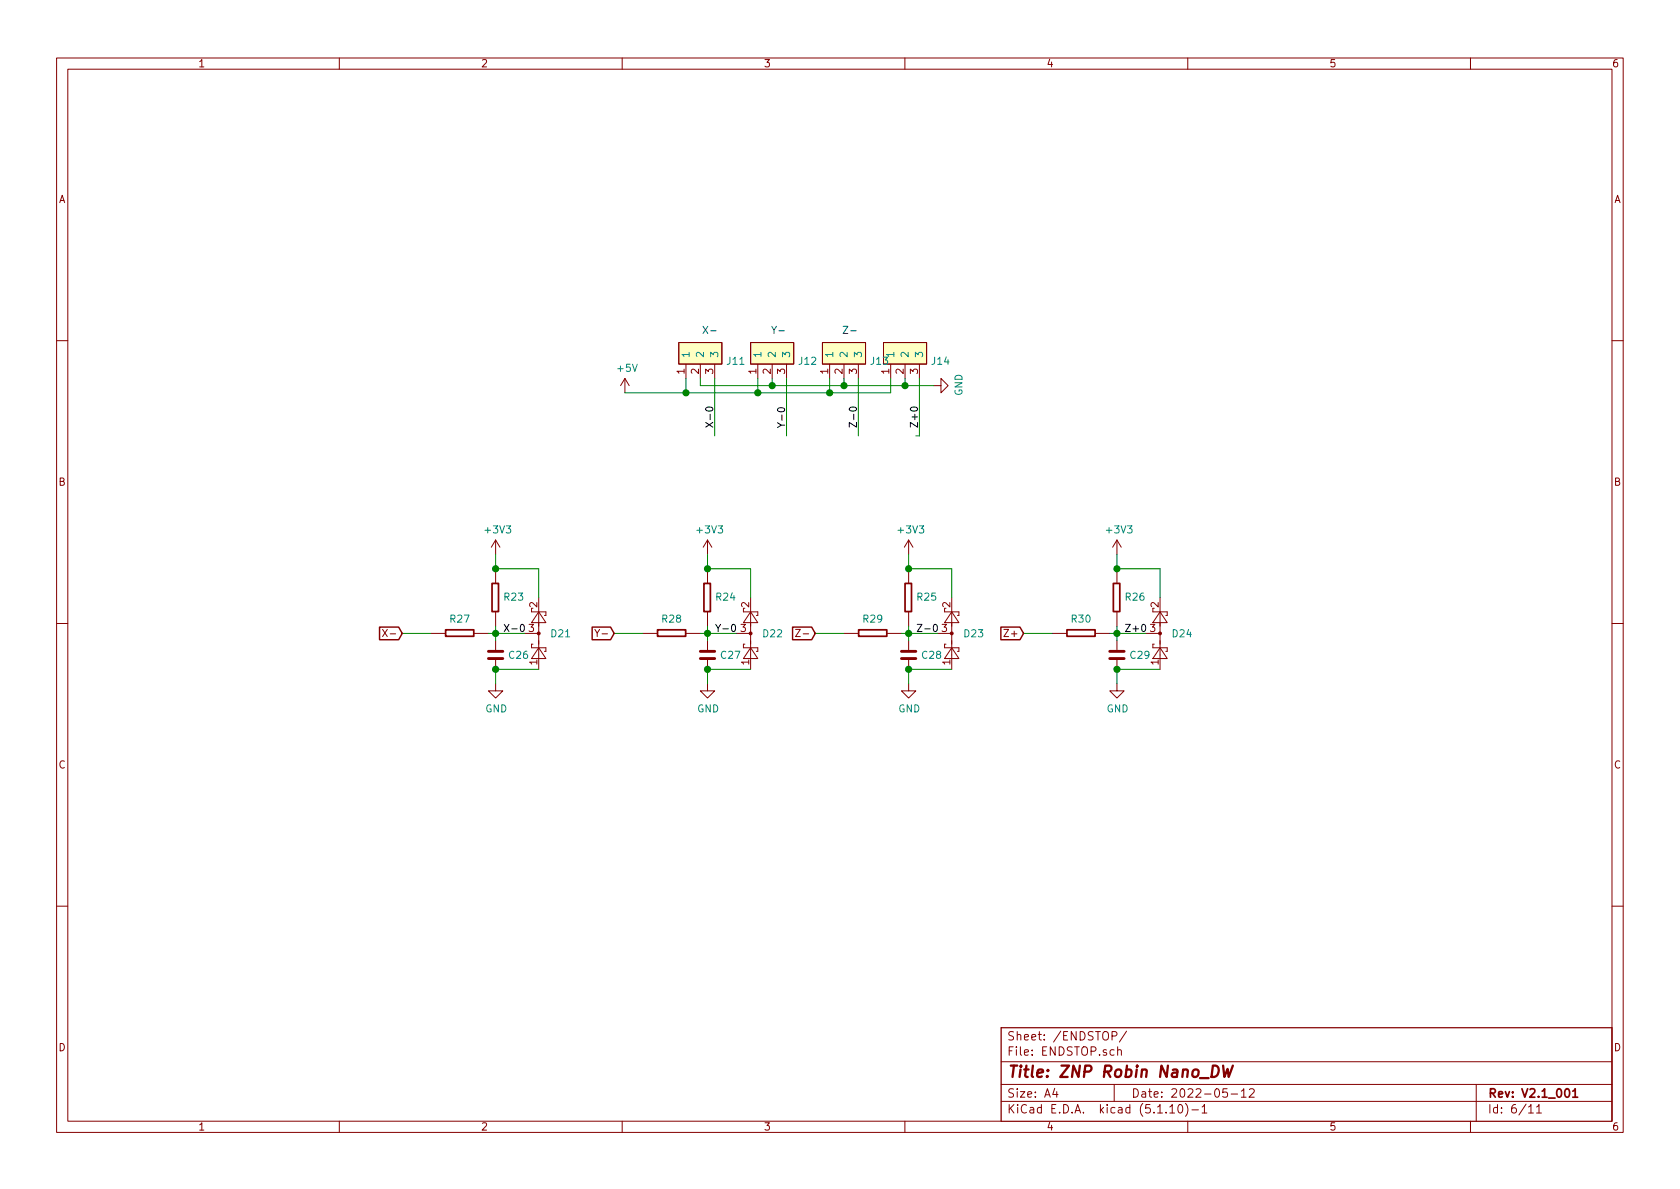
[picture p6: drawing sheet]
<svg xmlns="http://www.w3.org/2000/svg" width="297mm" height="210mm" viewBox="0 0 297 210" stroke-linecap="round" stroke-linejoin="round" font-family="sans-serif">
<g fill="none" stroke="#840000" stroke-width=".18">
<path d="M10 10.3h277v189.9h-277zM12 12.2h273v186.1h-273zM60 10.3v1.9M110 10.3v1.9M160 10.3v1.9M210 10.3v1.9M260 10.3v1.9M10 60.2h2M110.5 66.9l-.8 1.3M110.5 66.9v2.6M110.5 66.9l.8 1.3M120 60.6h7.6v3.8h-7.6z"/>
<path d="M121.3 64.4v2.5M123.8 64.4v2.5M126.4 64.4v2.5M132.7 60.6h7.6v3.8h-7.6zM134 64.4v2.5M136.5 64.4v2.5M139.1 64.4v2.5M145.4 60.6h7.6v3.8h-7.6zM146.7 64.4v2.5M149.2 64.4v2.5M151.8 64.4v2.5M156.2 60.6h7.6v3.8h-7.6z"/>
<path d="M157.5 64.4v2.5M160 64.4v2.5M162.6 64.4v2.5M165.1 68.2h1.3v-1.3l1.2 1.3-1.2 1.3v-1.3M285 60.2h2M87.6 95.5l-.7 1.3M87.6 95.5v2.5M87.6 95.5l.8 1.3M125.1 95.5l-.8 1.3M125.1 95.5v2.5M125.1 95.5l.8 1.3M160.7 95.5v2.5"/>
<path d="M160.7 95.5l-.8 1.3M160.7 95.5l.7 1.3M197.5 95.5l-.8 1.3M197.5 95.5v2.5M197.5 95.5l.7 1.3M10 110.3h2M67.6 111.3l.9 1.3M68.5 111.3l-.9 1.3M69 112.1h1M76.2 112h2.5M83.8 112h2.6M87.6 100.6v2.5"/>
<path d="M87.6 108.2v2.5M87.6 113.3v1.9M87.6 116.5v1.9M92.7 112h2.5M94 107.6v.6h2.5v.6h-.2M94.2 113.9h-.2v.6h2.5v.7h-.2M95.2 114.5l1.3 2h-2.5zM95.2 108.2l1.3 1.9h-2.5zM95.2 105.7v12.7M105.2 111.3l.4 .7 .4-.7M113.7 112h2.5M121.3 112h2.5"/>
<path d="M125.1 100.6v2.5M125.1 108.2v2.5M125.1 113.3v1.9M125.1 116.5v1.9M130.2 112h2.5M131.4 107.6v.6h2.6v.6h-.3M131.7 113.9h-.3v.6h2.6v.7h-.3M132.7 114.5l1.3 2h-2.6zM132.7 108.2l1.3 1.9h-2.6zM132.7 105.7v12.7M140.7 111.3h.8l-.8 1.3h.8M142 112.1h1"/>
<path d="M149.2 112h2.6M156.8 112h2.6M160.7 100.6v2.5M160.7 108.2v2.5M160.7 113.3v1.9M160.7 116.5v1.9M165.7 112h2.6M167 107.6v.6h2.5v.6h-.2M167.3 113.9h-.3v.6h2.5v.7h-.2M168.3 114.5l1.2 2h-2.5zM168.3 108.2l1.2 1.9h-2.5zM168.3 105.7v12.7"/>
<path d="M177.5 111.3h.8l-.8 1.3h.8M186.1 112h2.5M193.7 112h2.5M197.5 100.6v2.5M197.5 108.2v2.5M197.5 113.3v1.9M197.5 116.5v1.9M202.6 112h2.5M203.8 107.6v.6h2.6v.6h-.3M204.1 113.9h-.3v.6h2.6v.7h-.3M205.1 114.5l1.3 2h-2.6zM205.1 108.2l1.3 1.9h-2.6z"/>
<path d="M205.1 105.7v12.7M285 110.3h2M87.6 120.9v1.3h1.3l-1.3 1.2-1.2-1.2h1.2M125.1 120.9v1.3h1.3l-1.3 1.2-1.3-1.2h1.3M160.7 120.9v1.3h1.2l-1.2 1.2-1.3-1.2h1.3M197.5 120.9v1.3h1.3l-1.3 1.2-1.3-1.2h1.3M10 160.2h2M178.4 177.1h.5M179.1 176.4h-.7v1.5M179.2 173.5a.73 .73 0 0 0-.9 .5 .73 .73 0 0 0 .5 .9l.5-.1v-.5h-.3M179.7 177h.6v.9M179.9 173.4v.2"/>
<path d="M179.9 173.9v1M180.3 177.3l-.4 .1-.3 .2 .3 .3 .4-.1M180.4 173.9h.6M180.6 173.4v1.3l.4 .2M181.5 174.1l.1-.1a.37 .37 0 0 1 .5 .1v.8M181.5 173.4v1.5M181.7 177l-.4-.1-.3 .3 .1 .6h.6M182.3 177.4l.7-.1-.1-.3-.4-.1-.2 .2v.7h.6M182.9 173.9v.9l.4 .1 .2-.1M183.5 173.9v1M183.6 177.1l.8-.1v-.4l-.3-.2h-.5v1.5h.6l.2-.1 .1-.4-.1-.2-.3-.1M184.2 174l.4-.1 .3 .3-.1 .6h-.6"/>
<path d="M184.2 173.4v1.5M185.1 177.1l.2-.2 .5 .2v.7l-.2 .1-.5-.1zM186.5 177.1l.2-.2 .4 .2 .1 .5-.1 .2-.4 .1-.2-.1zM186.7 174.8v.1M186.7 174v.1M187.8 176.4v1.5M188.1 177.1l.6 .8M188.6 174.1v-.1a.37 .37 0 0 1 .6 .1v.8M188.6 173.4v1.5M188.7 176.4l-.9 .9M189.7 173.9h.6M189.9 173.4v1.3l.4 .2"/>
<path d="M190.5 177.8v.1M190.5 177v.1M190.6 173.9h.5M190.8 173.4v1.3l.3 .2M191.6 174l.4-.1 .3 .3v.6l-.3 .1-.4-.1M191.6 173.9v1.5M192.3 177.1l.1-.1a.37 .37 0 0 1 .6 .1v.8M192.3 176.4v1.5M193.5 174l-.4-.1-.2 .2 .1 .3 .5 .1v.3h-.6M193.5 176.9h.6M193.7 176.4v1.3l.4 .2M194.2 174.8v.1"/>
<path d="M194.2 174v.1M194.3 176.9h.6M194.6 176.4v1.3l.3 .2M195.4 177l.4-.1 .3 .3v.6l-.3 .1-.4-.1M195.4 176.9v1.5M196 173.3l-1.3 2M197.3 177l-.4-.1-.2 .2 .1 .3 .5 .1v.3h-.6M197.6 173.3l-1.3 2M198 177.8v.1M198 177v.1M198.7 173.9l-.1 1.4-.2 .1h-.4M198.7 174l-.4-.1-.3 .3v.6l.3 .1 .4-.1"/>
<path d="M199.4 173.4v.2M199.4 173.9v1M199.8 176.3l-1.3 2M199.9 173.9h.6M200.1 173.4v1.3l.4 .2M201 174.1v-.1a.37 .37 0 0 1 .6 .1v.8M201 173.4v1.5M201.3 176.3l-1.2 2M201.7 176.9l.3 1 .3-.7 .2 .7 .3-1M202.3 173.9l.1 .9 .4 .1 .2-.1M203 173.9v1M203.3 176.9l.3 1 .2-.7 .3 .7 .3-1"/>
<path d="M203.7 174l.4-.1 .3 .3-.1 .6h-.6M203.7 173.4v1.5M204.8 176.9l.3 1 .3-.7 .3 .7 .3-1M205.1 174.8v.1M206.4 174l-.4-.1-.3 .3 .1 .6h.6M206.6 177.8v.1M207 174.1l.3-.2 .4 .2v.5l-.1 .2-.3 .1-.3-.1zM207 176.9h.6M207.6 176.4l-.3 .1v.2v1.2M208.1 177h.6l.1 .9M208.4 174.1l.1-.1a.37 .37 0 0 1 .5 .1v.8M208.4 173.9v1"/>
<path d="M208.8 177.3l-.5 .1-.2 .2v.2l.2 .1 .5-.1M209 174.1l.2-.2 .4 .1 .1 .9M210.1 177l-.4-.1-.3 .3 .1 .6 .2 .1 .4-.1M210.7 177.4l.7-.1-.1-.3-.4-.1-.2 .2v.7h.6M211.5 173.3l-1.3 2M212 174.1l.2-.2 .3 .1 .1 .9M212 173.9v1M212 177l.5-.1 .3 .3-.1 .6-.2 .1-.5-.1M212 176.4v1.5M212.6 174.1a.36 .36 0 0 1 .3-.2 .36 .36 0 0 1 .4 .2v.8M213.4 177.1l.2-.2 .4 .2v.7l-.2 .1-.4-.1zM214 174h.5l.1 .9"/>
<path d="M214.6 174.3l-.5 .1a.29 .29 0 0 0-.2 .2 .29 .29 0 0 0 .2 .3l.5-.1M214.8 177.1l.2-.2 .4 .2v.7l-.2 .1-.4-.1zM215.3 173.4v1.5M215.5 174.4l.4 .5M215.9 173.9l-.6 .6M216.1 176.4v1.5M216.3 177.4l.4 .5M216.5 174.4l.7-.1-.1-.3-.4-.1-.2 .2v.7h.6M216.7 176.9l-.6 .6M217.3 177.8v.1M217.8 173.9v1M218.2 173.9l-.4 .3"/>
<path d="M218.7 177l-.5-.1-.2 .3v.6l.2 .1 .5-.1M218.7 174l.5-.1 .3 .3-.1 .6-.2 .1-.5-.1M218.7 173.4v1.5M219.3 177.1l.2-.2 .5 .2v.7l-.3 .1-.4-.1zM220.1 174h.6l.1 .9M220.7 177.1l.2-.2 .3 .1 .1 .9M220.7 176.9v1M220.8 174.3l-.6 .1-.2 .2 .1 .2 .1 .1 .6-.1M221.3 177.1a.34 .34 0 0 1 .3-.2 .34 .34 0 0 1 .3 .2v.8M221.9 174l-.3-.1-.2 .2 .1 .3 .4 .1v.3h-.5M222.6 174.4l.7-.1-.1-.3-.4-.1-.2 .2 .1 .7h.5M223.7 176.3l-1.2 2"/>
<path d="M224 174.4h1.1M224.2 177.9v-1.5l.5 1.1 .5-1.1v1.5M225.8 174.1l.2-.2 .4 .1v.9M225.8 173.9v1M226 177h.5l.1 .9M226.4 174.1a.36 .36 0 0 1 .4-.2 .36 .36 0 0 1 .3 .2v.8M226.6 177.3l-.5 .1a.29 .29 0 0 0-.2 .2 .29 .29 0 0 0 .2 .3l.5-.1M227.3 176.4v1.5M227.5 177.4l.4 .5M227.8 173.4v1.5M227.9 176.9l-.6 .6M227.9 174.4l.5 .5"/>
<path d="M228.4 173.9l-.6 .6M228.4 177.4l.8-.1-.1-.3-.4-.1-.3 .2 .1 .7h.6M229.5 174l-.3-.1-.2 .2v.3l.5 .1v.3h-.5M229.8 176.9v1M230.2 176.9l-.4 .3M230.7 177l.5-.1 .2 .3v.6l-.2 .1-.5-.1M230.7 176.4v1.5M232.1 177h.6v.9M232.7 177.3l-.5 .1-.2 .2 .1 .2 .1 .1 .5-.1M233.9 177l-.3-.1-.2 .2 .1 .3 .4 .1v.3h-.5M234.6 177.4l.7-.1-.1-.3-.4-.1-.2 .2v.7h.6M235.9 177.8v.1"/>
<path d="M236.7 177.1l.2-.2 .3 .1 .1 .9M236.7 176.9v1M237.3 177.1a.36 .36 0 0 1 .3-.2 .36 .36 0 0 1 .3 .2v.8M238.7 176.4v1.5M238.8 177.4l.4 .5M239.2 176.9l-.5 .6M240.4 177l-.4-.1-.2 .2 .1 .3 .5 .1v.3h-.6M242.1 176.3l-1.2 2M285 160.2h2M60 198.3v1.9M110 198.3v1.9M160 198.3v1.9"/>
<path d="M177 181.7h108v16.6h-108zM177 194.8h108M177 191.8h108M177 187.8h108M177 181.8h108M186.5 192.5l-.4 1h1M186.8 193v1M196.6 183.2l.7-.1 .2-.2-.1-.3-.2-.2h-.6v1.5M197 191.8v3M197.6 185.7h.1a.37 .37 0 0 1 .6 .1v.8M197.6 185.1v1.5M199.2 182.3l-1.3 2"/>
<path d="M206.8 195.8l.5-.5v1.5M206.8 196.8h.9M208.5 195.4l.1-.1a.8 .8 0 0 1 .5 .8 .8 .8 0 0 1-.5 .7 1 1 0 0 1-.1-1.4zM209.6 195.1a1.71 1.71 0 0 1 0 2.3M210 198.3v1.9M210.7 196.3h1.2M212.5 195.8l.5-.5v1.5M212.5 196.8h.9M217 192.5h-.7l-.1 .7 .2-.1 .5 .1 .1 .2v.5l-.2 .1-.6-.1M217.7 193.5h1.1M219.5 193l.4-.5v1.5M219.5 194h.8"/>
<path d="M220.9 192.7l.2-.2h.4l.2 .2 .1 .3-1 1h1M260 198.3v1.9M261 191.8v6.5M270.3 195.8l.4-.5v1.5M270.3 196.8h.8M271.7 195.8l.4-.5v1.5M271.7 196.8h.8"/>
</g>
<g fill="none" stroke="#840000" stroke-width=".3">
<path d="M78.8 111.4h5v1.1h-5zM87 103.2h1.1v4.9h-1.1zM116.3 111.4h4.9v1.1h-4.9zM124.5 103.2h1.1v4.9h-1.1zM151.8 111.4h5v1.1h-5zM160 103.2h1.2v4.9h-1.2zM188.6 111.4h5v1.1h-5zM196.8 103.2h1.2v4.9h-1.2zM181.6 179.4v1.5M182.2 179.9l-.6 .6M184.1 179.9v1M184.5 179.9l-.4 .3"/>
<path d="M185 179.4v1.5M178.5 180.9v-1.5l.5 1.1 .6-1.1v1.5M180.3 180h.5l.1 .9M180.9 180.3l-.5 .1a.29 .29 0 0 0-.2 .2 .29 .29 0 0 0 .2 .3l.5-.1M181.8 180.4l.4 .5M182.8 180.4l.7-.1-.1-.3-.4-.1-.2 .2v.7h.6M185 180l.5-.1 .3 .3-.1 .6-.2 .1-.5-.1M186.4 180h.6v.9M187 180.3l-.5 .1-.2 .2 .1 .2 .1 .1 .5-.1M188.2 180l-.3-.1-.2 .2 .1 .3 .4 .1v.3h-.5M188.9 180.4l.7-.1-.1-.3-.4-.1-.2 .2 .1 .7h.5M276.8 192.7l.2-.2a.81 .81 0 0 1 .6 .6 .81 .81 0 0 1-.3 .8l-.1 .1a.79 .79 0 0 1-.4-1.3z"/>
<path d="M278.1 193l.4-.5v1.5M278.1 194h.8"/>
</g>
<path d="M214.5 188.4h.4a1.09 1.09 0 0 1 .5 1.3 1.09 1.09 0 0 1-1.2 .7zM216.3 188.4l.2 2 .5-1.4 .2 1.4 .8-2" fill="none" stroke="#840000" stroke-width=".41"/>
<g fill="#840000" stroke="#840000" stroke-width=".18">
<circle cx="132.7" cy="112" r=".25"/>
<circle cx="95.2" cy="112" r=".25"/>
<circle cx="205.1" cy="112" r=".25"/>
<circle cx="168.3" cy="112" r=".25"/>
</g>
<path d="M86.4 116.5h2.5M86.4 115.2h2.5M123.8 116.5h2.6M123.8 115.2h2.6M159.4 116.5h2.5M159.4 115.2h2.5M196.2 116.5h2.6M196.2 115.2h2.6" fill="none" stroke="#840000" stroke-width=".51"/>
<g fill="#ffffc2" stroke="#ffffc2" stroke-width=".18">
<path d="M156.2 60.6h7.6v3.8h-7.6z"/>
<path d="M145.4 60.6h7.6v3.8h-7.6z"/>
<path d="M132.7 60.6h7.6v3.8h-7.6z"/>
<path d="M120 60.6h7.6v3.8h-7.6z"/>
</g>
<g fill="none" stroke="#008400" stroke-width=".18">
<path d="M121.3 66.9v2.6M123.8 66.9v1.3h41.3M126.4 66.9v10.2M134 66.9v2.6M136.5 66.9v1.3M139.1 66.9v10.2M146.7 66.9v2.6M149.2 66.9v1.3M151.8 66.9v10.2M157.5 66.9v2.6h-47M160 66.9v1.3M162.6 66.9v10.2h-.7"/>
<path d="M87.6 98v2.6h7.6v5.1M125.1 98v2.6h7.6v5.1M160.7 98v2.6h7.6v5.1M197.5 98v2.6h7.6v5.1M71.1 112h5.1M86.4 112h6.3M87.6 110.7v2.6M95.2 118.4h-7.6v2.5M108.6 112h5.1M123.8 112h6.4M125.1 110.7v2.6M132.7 118.4h-7.6v2.5"/>
<path d="M144.1 112h5.1M159.4 112h6.3M160.7 110.7v2.6M168.3 118.4h-7.6v2.5M181 112h5.1M196.2 112h6.4M197.5 110.7v2.6M205.1 118.4h-7.6v2.5"/>
</g>
<path d="M67.1 110.9h3.4l.6 1.1-.6 1.1h-3.4zM104.7 110.9h3.2l.7 1.1-.7 1.1h-3.2zM140.1 110.9h3.4l.6 1.1-.6 1.1h-3.4zM177 110.9h3.3l.7 1.1-.7 1.1h-3.3z" fill="none" stroke="#840000" stroke-width=".25"/>
<path d="M124.8 72.2a.83 .83 0 0 1 1.2 .1 .69 .69 0 0 1-.6 .4 .69 .69 0 0 1-.6-.4zM137.6 72.2a.68 .68 0 0 1 1.1 .3 .73 .73 0 0 1-1.2-.1zM150.2 72.2a.83 .83 0 0 1 1.2 .1 .69 .69 0 0 1-.6 .4 .69 .69 0 0 1-.6-.4zM161 72.2a.83 .83 0 0 1 1.2 .1 .69 .69 0 0 1-.6 .4 .69 .69 0 0 1-.6-.4zM92.1 110.5l.2-.1a.67 .67 0 0 1 .4 .6 .67 .67 0 0 1-.4 .7l-.2-.1-.1-.4zM129.5 110.5l.1-.1a.69 .69 0 0 1 .5 .6 .69 .69 0 0 1-.5 .7l-.2-.3-.1-.2zM165.1 110.5l.2-.1a.67 .67 0 0 1 .5 .6 .67 .67 0 0 1-.5 .7l-.2-.1-.1-.4zM202 110.5l.1-.1a.67 .67 0 0 1 .5 .6 .67 .67 0 0 1-.5 .7l-.1-.1-.1-.4z" fill="none" stroke="#000" stroke-width=".18"/>
<path d="M124.3 57.7l.8 1.3M125.1 57.7l-.8 1.3M125.7 58.5h.9M136.4 57.7l.5 .7 .4-.7M149.1 57.7h.8l-.8 1.3h.8M150.4 58.5h1" fill="none" stroke="#0000c2" stroke-width=".18"/>
<g fill="#008400" stroke="#008400" stroke-width=".25">
<circle cx="197.5" cy="112" r=".51"/>
<circle cx="160" cy="68.2" r=".51"/>
<circle cx="197.5" cy="118.4" r=".51"/>
<circle cx="197.5" cy="100.6" r=".51"/>
<circle cx="121.3" cy="69.5" r=".51"/>
<circle cx="134" cy="69.5" r=".51"/>
<circle cx="160.7" cy="118.4" r=".51"/>
<circle cx="160.7" cy="100.6" r=".51"/>
<circle cx="87.6" cy="112" r=".51"/>
<circle cx="146.7" cy="69.5" r=".51"/>
<circle cx="125.1" cy="118.4" r=".51"/>
<circle cx="125.1" cy="100.6" r=".51"/>
<circle cx="87.6" cy="100.6" r=".51"/>
<circle cx="125.1" cy="112" r=".51"/>
<circle cx="136.5" cy="68.2" r=".51"/>
<circle cx="87.6" cy="118.4" r=".51"/>
<circle cx="149.2" cy="68.2" r=".51"/>
<circle cx="160.7" cy="112" r=".51"/>
</g>
<path d="M176.7 169.5h74.8v11.8h-74.8z" fill="#fff" stroke="#fff" stroke-width=".35"/>
<text font-size="2.8" fill="#840000" x="178" y="190.5">Title: ZNP Robin Nano_DW</text>
<g font-size="2.1" fill="#840000">
<text x="178" y="184">Sheet: /ENDSTOP/</text>
<text x="178" y="186.7">File: ENDSTOP.sch</text>
<text x="178" y="196.9">KiCad E.D.A. kicad (5.1.10)-1</text>
<text x="178" y="194.1">Size: A4</text>
<text x="200" y="194.1">Date: 2022-05-12</text>
<text x="263" y="194.1">Rev: V2.1_001</text>
<text x="263" y="196.9">Id: 6/11</text>
</g>
<g font-size="1.8" fill="#840000">
<text x="35" y="11.9">1</text>
<text x="85" y="11.9">2</text>
<text x="135" y="11.9">3</text>
<text x="185" y="11.9">4</text>
<text x="235" y="11.9">5</text>
<text x="285" y="11.9">6</text>
<text x="10.4" y="35.9">A</text>
<text x="285.4" y="35.9">A</text>
<text x="121" y="66.1" transform="rotate(-90 121 66.1)">1</text>
<text x="123.6" y="66.1" transform="rotate(-90 123.6 66.1)">2</text>
<text x="126.1" y="66.1" transform="rotate(-90 126.1 66.1)">3</text>
<text x="133.7" y="66.1" transform="rotate(-90 133.7 66.1)">1</text>
<text x="136.3" y="66.1" transform="rotate(-90 136.3 66.1)">2</text>
<text x="138.8" y="66.1" transform="rotate(-90 138.8 66.1)">3</text>
<text x="146.4" y="66.1" transform="rotate(-90 146.4 66.1)">1</text>
<text x="149" y="66.1" transform="rotate(-90 149 66.1)">2</text>
<text x="151.5" y="66.1" transform="rotate(-90 151.5 66.1)">3</text>
<text x="157.2" y="66.1" transform="rotate(-90 157.2 66.1)">1</text>
<text x="159.8" y="66.1" transform="rotate(-90 159.8 66.1)">2</text>
<text x="162.3" y="66.1" transform="rotate(-90 162.3 66.1)">3</text>
<text x="10.4" y="85.9">B</text>
<text x="285.4" y="85.9">B</text>
<text x="95" y="107.4" transform="rotate(-90 95 107.4)">2</text>
<text x="132.5" y="107.4" transform="rotate(-90 132.5 107.4)">2</text>
<text x="168" y="107.4" transform="rotate(-90 168 107.4)">2</text>
<text x="204.9" y="107.4" transform="rotate(-90 204.9 107.4)">2</text>
<text x="93.5" y="111.8">3</text>
<text x="106" y="112.6">Y-</text>
<text x="131" y="111.8">3</text>
<text x="166.5" y="111.8">3</text>
<text x="178.1" y="112.6">Z+</text>
<text x="203.4" y="111.8">3</text>
<text x="95" y="117.6" transform="rotate(-90 95 117.6)">1</text>
<text x="132.5" y="117.6" transform="rotate(-90 132.5 117.6)">1</text>
<text x="168" y="117.6" transform="rotate(-90 168 117.6)">1</text>
<text x="204.9" y="117.6" transform="rotate(-90 204.9 117.6)">1</text>
<text x="10.4" y="135.9">C</text>
<text x="285.4" y="135.9">C</text>
<text x="10.4" y="185.9">D</text>
<text x="285.4" y="185.9">D</text>
<text x="35" y="199.9">1</text>
<text x="85" y="199.9">2</text>
<text x="135" y="199.9">3</text>
<text x="185" y="199.9">4</text>
<text x="235" y="199.9">5</text>
<text x="285" y="199.9">6</text>
</g>
<text font-size="1.8" fill="#0000c2" x="137.3" y="59">Y-</text>
<g font-size="1.8" fill="#008484">
<text x="109.3" y="65.8">+5V</text>
<text x="121.9" y="63.4" transform="rotate(-90 121.9 63.4)">1</text>
<text x="124.5" y="63.4" transform="rotate(-90 124.5 63.4)">2</text>
<text x="127" y="63.4" transform="rotate(-90 127 63.4)">3</text>
<text x="128.6" y="64.5">J11</text>
<text x="134.6" y="63.4" transform="rotate(-90 134.6 63.4)">1</text>
<text x="137.2" y="63.4" transform="rotate(-90 137.2 63.4)">2</text>
<text x="139.7" y="63.4" transform="rotate(-90 139.7 63.4)">3</text>
<text x="141.3" y="64.5">J12</text>
<text x="147.3" y="63.4" transform="rotate(-90 147.3 63.4)">1</text>
<text x="149.9" y="63.4" transform="rotate(-90 149.9 63.4)">2</text>
<text x="152.4" y="63.4" transform="rotate(-90 152.4 63.4)">3</text>
<text x="154" y="64.5">J13</text>
<text x="158.1" y="63.4" transform="rotate(-90 158.1 63.4)">1</text>
<text x="160.7" y="63.4" transform="rotate(-90 160.7 63.4)">2</text>
<text x="163.2" y="63.4" transform="rotate(-90 163.2 63.4)">3</text>
<text x="164.8" y="64.5">J14</text>
<text x="170.2" y="70" transform="rotate(-90 170.2 70)">GND</text>
<text x="85.9" y="94.3">+3V3</text>
<text x="123.4" y="94.3">+3V3</text>
<text x="159" y="94.3">+3V3</text>
<text x="195.8" y="94.3">+3V3</text>
<text x="89.2" y="106.2">R23</text>
<text x="126.7" y="106.2">R24</text>
<text x="162.2" y="106.2">R25</text>
<text x="199.1" y="106.2">R26</text>
<text x="79.7" y="110.1">R27</text>
<text x="97.5" y="112.7">D21</text>
<text x="117.1" y="110.1">R28</text>
<text x="135" y="112.7">D22</text>
<text x="152.7" y="110.1">R29</text>
<text x="170.5" y="112.7">D23</text>
<text x="189.5" y="110.1">R30</text>
<text x="207.4" y="112.7">D24</text>
<text x="90.1" y="116.5">C26</text>
<text x="127.5" y="116.5">C27</text>
<text x="163.1" y="116.5">C28</text>
<text x="199.9" y="116.5">C29</text>
<text x="85.8" y="126">GND</text>
<text x="123.3" y="126">GND</text>
<text x="158.8" y="126">GND</text>
<text x="195.7" y="126">GND</text>
</g>
<g font-size="1.8">
<text x="126.1" y="75.8" transform="rotate(-90 126.1 75.8)">X-0</text>
<text x="138.8" y="75.8" transform="rotate(-90 138.8 75.8)">Y-0</text>
<text x="151.5" y="75.8" transform="rotate(-90 151.5 75.8)">Z-0</text>
<text x="162.3" y="75.8" transform="rotate(-90 162.3 75.8)">Z+0</text>
<text x="88.9" y="111.8">X-0</text>
<text x="126.4" y="111.8">Y-0</text>
<text x="161.9" y="111.8">Z-0</text>
<text x="198.8" y="111.8">Z+0</text>
</g>
</svg>
